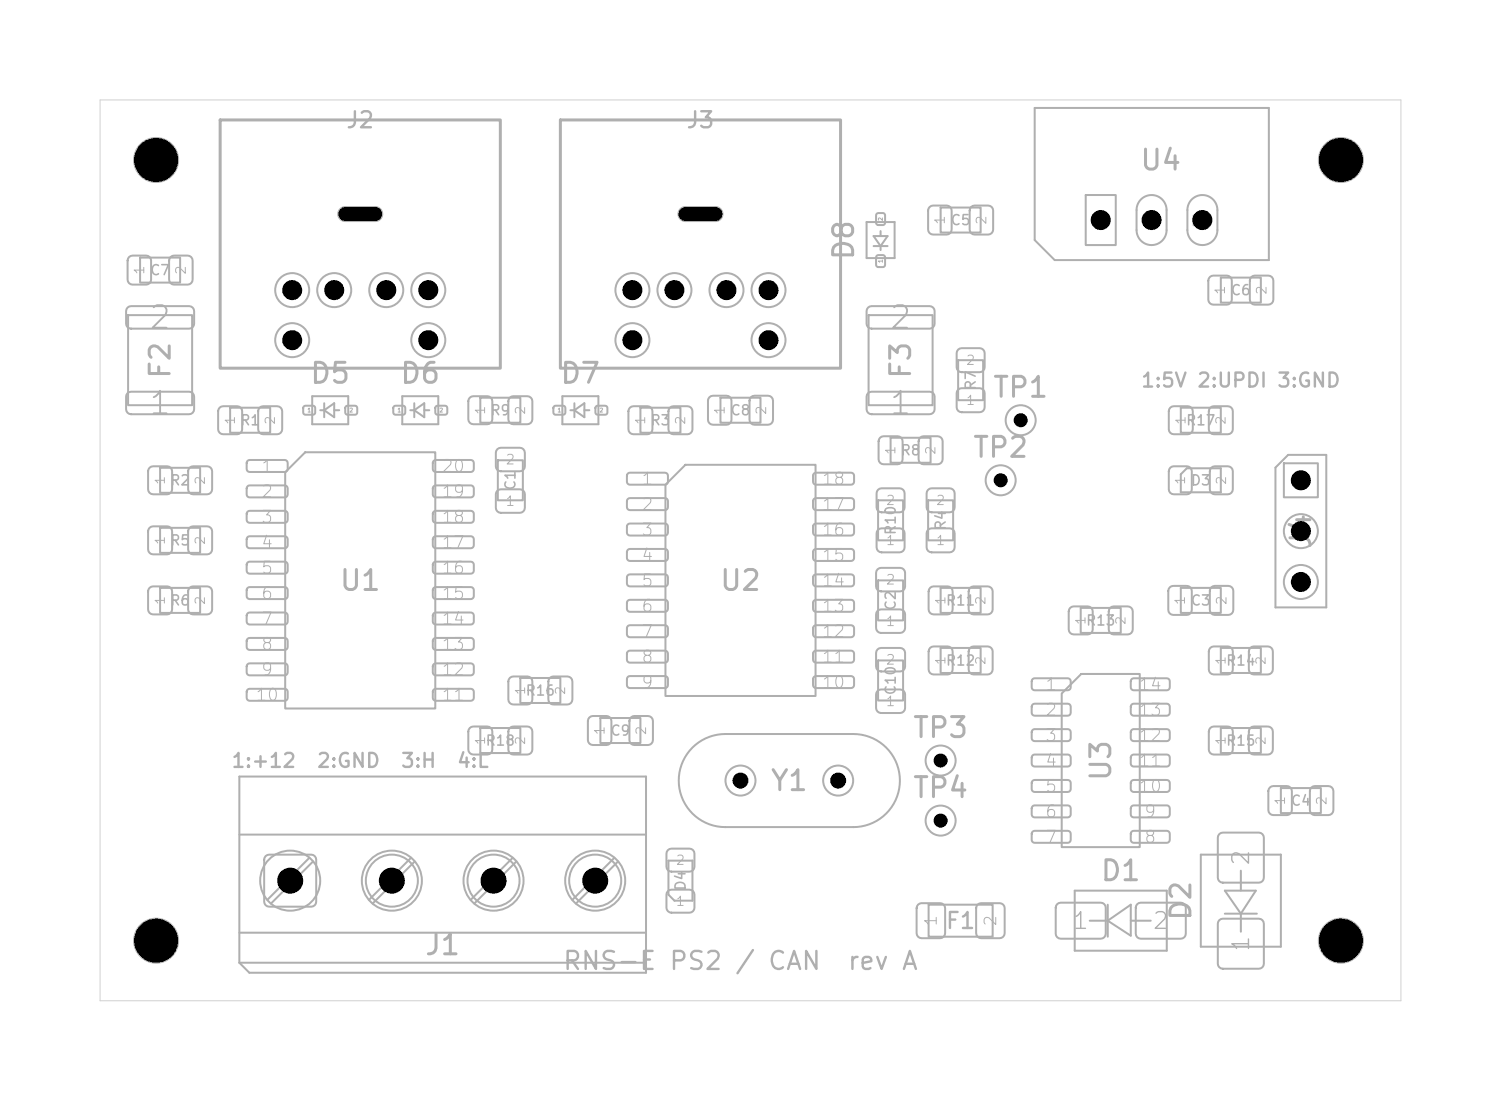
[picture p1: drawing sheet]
<svg xmlns="http://www.w3.org/2000/svg" width="75mm" height="55mm" viewBox="0 0 75 55" stroke-linecap="round" stroke-linejoin="round" font-family="sans-serif">
<g fill="none" stroke="#afafaf" stroke-width=".1">
<path d="M6.4 19.6h.1h3l.2 .2v.7l-.3 .2h-2.9l-.2-.3zM6.4 15.4l.1-.1h3l.2 .2v.8l-.3 .1h-2.9l-.2-.2zM6.4 15.7h3.2v4.5h-3.2zM6.4 12.8h.2h.9v.2v1v.1l-.2 .1-.9-.1v-.1v-1zM7 12.9h2v1.2h-2zM8.5 12.8h.2h.9v.2v1v.1l-.2 .1-.9-.1-.1-.1v-1zM15.6 19.8h1.8v1.4h-1.8zM17 10.4l.2-.1h1.6l.2 .2 .1 .3-.1 .1-.2 .1h-1.6l-.3-.2zM20.1 19.8h1.8v1.4h-1.8zM23.5 19.9l.2-.1 .8 .1 .1 .1v.9l-.1 .2-.1 .1-.9-.1-.1-.2v-.9zM24 19.9h2v1.2h-2zM25.5 19.9l.1-.1 .9 .1 .1 .1v.9l-.1 .2-.1 .1-.9-.1-.1-.2v-.9z"/>
<path d="M28.1 19.8h1.8v1.4h-1.8zM34 10.4l.2-.1h1.6l.2 .2 .1 .3-.1 .1-.2 .1h-1.6l-.3-.2zM35.4 19.8h.2h.9v.2v1v.1l-.2 .1-.9-.1v-.1v-1zM36 19.9h2v1.2h-2zM37.5 19.8h.2h.9v.2v1v.1l-.2 .1-.9-.1v-.1v-1zM43.3 11.1h1.4v1.8h-1.4zM43.4 19.6h.1h3l.2 .2v.7l-.2 .2h-3l-.2-.3zM43.4 15.4l.1-.1h3l.2 .2v.8l-.2 .1h-3l-.2-.2zM43.4 15.7h3.2v4.5h-3.2zM43.6 11.8h.7l-.3 .5zM43.6 12.3h.7M43.8 12.8h.4v.5h-.4z"/>
<path d="M43.8 10.7h.4v.5h-.4zM44 11.5v.3M44 12.3v.2M46.4 10.3h.2h.9v.2v1v.1l-.2 .1-.9-.1v-.1v-1zM47 10.4h2v1.2h-2zM47.9 19.5l.1-.1h.9l.2 .1 .1 .1-.1 .9-.2 .1h-.9l-.1-.1-.1-.2zM47.9 17.5l.1-.1h.9l.2 .1 .1 .1-.1 .9-.2 .1h-.9l-.1-.1-.1-.2zM47.9 18h1.2v2h-1.2zM48.5 10.3h.2h.9v.2v1v.1l-.2 .1-.9-.1v-.1v-1zM51.7 5.4h11.7v7.6h-10.7l-1-1zM54.2 9.7h1.6v2.5h-1.6zM57 10a.75 .75 0 0 1 .8-.2 .75 .75 0 0 1 .5 .7v1a.75 .75 0 0 1-.8 .7 .75 .75 0 0 1-.7-.7v-1.1z"/>
<path d="M59.5 10a.75 .75 0 0 1 .9-.2 .75 .75 0 0 1 .4 .7v1a.75 .75 0 0 1-.7 .7 .75 .75 0 0 1-.8-.7v-1.1zM60.4 13.8h.2h.9l.1 .2v1l-.1 .1-.2 .1-.9-.1v-.1v-1zM61 13.9h2v1.2h-2zM62.5 13.8h.2h.9v.2v1v.1l-.2 .1-.9-.1v-.1v-1zM7.5 26.4l.2-.1 .8 .1 .1 .1v.9l-.1 .2-.1 .1-.9-.1-.1-.2v-.9zM7.5 23.4l.2-.1 .8 .1 .1 .1v.9l-.1 .2-.1 .1-.9-.1-.1-.2v-.9zM7.5 29.4l.2-.1 .8 .1 .1 .1v.9l-.1 .2-.1 .1-.9-.1-.1-.2v-.9zM8 26.4h2v1.2h-2zM8 23.4h2v1.2h-2zM8 29.4h2v1.2h-2zM9.5 26.4l.2-.1 .8 .1 .1 .1v.9l-.1 .2-.1 .1-.9-.1-.1-.2v-.9zM9.5 23.4l.2-.1 .8 .1 .1 .1v.9l-.1 .2-.1 .1-.9-.1-.1-.2v-.9z"/>
<path d="M9.5 29.4l.2-.1 .8 .1 .1 .1v.9l-.1 .2-.1 .1-.9-.1-.1-.2v-.9zM11 20.4l.1-.1 .9 .1 .1 .1v.9l-.1 .2-.2 .1-.8-.1-.1-.2v-.9zM11.5 20.4h2v1.2h-2zM12 38.8h20.3v9.8h-19.8l-.5-.5zM12.4 23h1.9l.1 .1v.4l-.2 .1h-1.8l-.1-.2zM12.4 24.3h1.9l.1 .1v.4h-.2h-1.8l-.1-.1zM12.4 25.6l1.9-.1 .1 .2v.3l-.2 .1h-1.8l-.1-.1zM12.4 26.8h1.9l.1 .1v.4l-.2 .1h-1.8l-.1-.2zM12.4 28.1h1.9l.1 .1v.4l-.2 .1-1.8-.1-.1-.1zM12.4 29.4l1.9-.1 .1 .2v.3l-.2 .1h-1.8l-.1-.1zM12.4 30.6h1.9l.1 .1v.4l-.2 .1h-1.8l-.1-.2zM12.4 31.9h1.9l.1 .1v.4l-.2 .1h-1.8l-.1-.2z"/>
<path d="M12.4 33.2l1.9-.1 .1 .2v.3l-.2 .1h-1.8l-.1-.1zM12.4 34.5l1.9-.1 .1 .2v.3l-.2 .1h-1.8l-.1-.1zM13 20.4l.1-.1 .9 .1 .1 .1v.9l-.1 .2-.2 .1-.8-.1-.1-.2v-.9zM15.2 20.3h.5v.4h-.5zM15.2 22.6h6.6v12.8h-7.6v-11.8zM16 20.5h.2M16.2 20.1v.7M16.2 20.5l.5-.4v.7zM16.7 20.5h.2M17.3 20.3h.5v.4h-.5zM19.7 20.3h.5v.4h-.5zM20.5 20.5h.2"/>
<path d="M20.7 20.1v.7M20.7 20.5l.5-.4v.7zM21.2 20.5h.2M21.7 34.5l1.9-.1 .1 .2v.3l-.2 .1h-1.8l-.1-.1zM21.7 33.2l1.9-.1 .1 .2v.3l-.2 .1h-1.8l-.1-.1zM21.7 31.9h1.9l.1 .1v.4l-.2 .1h-1.8l-.1-.2zM21.7 30.6h1.9l.1 .1v.4l-.2 .1h-1.8l-.1-.2zM21.7 29.4l1.9-.1 .1 .2v.3l-.2 .1h-1.8l-.1-.1zM21.7 28.1h1.9l.1 .1v.4l-.2 .1-1.8-.1-.1-.1zM21.7 26.8h1.9l.1 .1v.4l-.2 .1h-1.8l-.1-.2zM21.7 25.6l1.9-.1 .1 .2v.3l-.2 .1h-1.8l-.1-.1zM21.7 24.3h1.9l.1 .1v.4h-.2h-1.8l-.1-.1z"/>
<path d="M21.7 23h1.9l.1 .1v.4l-.2 .1h-1.8l-.1-.2zM21.8 20.3h.5v.4h-.5zM23.5 36.4l.2-.1 .8 .1 .1 .1v.9l-.1 .2-.1 .1-.9-.1-.1-.2v-.9zM24 36.4h2v1.2h-2zM24.8 24.5l.2-.1h1l.2 .1v.2v.8l-.2 .1h-1l-.2-.1v-.1zM24.8 22.4h.2h1h.2v.2v.9h-.2h-1h-.2v-.2zM24.9 23h1.2v2h-1.2zM25.5 33.9l.1-.1 .9 .1 .1 .1v.9l-.1 .2-.1 .1-.9-.1-.1-.2v-.9zM25.5 36.4l.1-.1 .9 .1 .1 .1v.9l-.1 .2-.1 .1-.9-.1-.1-.2v-.9zM26 33.9h2v1.2h-2zM27.5 33.9l.1-.1 .9 .1 .1 .1v.9l-.1 .2-.1 .1-.9-.1-.1-.2v-.9zM27.7 20.3h.5v.3l-.5 .1z"/>
<path d="M28.5 20.5h.2M28.7 20.1v.7M28.7 20.5l.5-.4v.7zM29.2 20.5h.2M29.4 35.8h.2h.9v.2v1v.1l-.2 .1-.9-.1v-.1v-1zM29.8 20.3h.5v.4h-.5zM30 35.9h2v1.2h-2zM31.4 23.7l1.9-.1 .1 .2v.3l-.2 .1h-1.8l-.1-.1zM31.4 24.9h1.9l.1 .1v.4l-.2 .1h-1.8l-.1-.2zM31.4 26.2h1.9l.1 .1v.4l-.2 .1-1.8-.1-.1-.1zM31.4 27.5l1.9-.1 .1 .2v.3l-.2 .1h-1.8l-.1-.1zM31.4 28.7h1.9l.1 .1v.4l-.2 .1h-1.8l-.1-.2z"/>
<path d="M31.4 30h1.9l.1 .1v.4l-.2 .1h-1.8l-.1-.2zM31.4 31.3l1.9-.1 .1 .2v.3l-.2 .1h-1.8l-.1-.1zM31.4 32.5h1.9l.1 .2v.3l-.2 .1h-1.8l-.1-.1zM31.4 33.8h1.9l.1 .1v.4l-.2 .1h-1.8l-.1-.2zM31.5 20.4l.1-.1 .9 .1 .1 .1v.9l-.1 .2-.1 .1-.9-.1-.1-.2v-.9zM31.5 35.8h.2h.9v.2v1v.1l-.2 .1-.9-.1v-.1v-1zM32 20.4h2v1.2h-2zM33.5 20.4l.1-.1 .9 .1 .1 .1v.9l-.1 .2-.2 .1-.8-.1-.1-.2v-.9zM34.2 23.2h6.6v11.6h-7.6v-10.6zM34.6 37.3a2.32 2.32 0 0 1 1.6-.6h6.4a2.32 2.32 0 0 1 2.4 2.3 2.32 2.32 0 0 1-2.4 2.3h-6.4a2.33 2.33 0 0 1-2.1-1.4 2.33 2.33 0 0 1 .5-2.6zM40.7 33.8h1.9l.1 .1v.4l-.2 .1h-1.8l-.1-.2zM40.7 32.5h1.9l.1 .2v.3l-.2 .1h-1.8l-.1-.1z"/>
<path d="M40.7 31.3l1.9-.1 .1 .2v.3l-.2 .1h-1.8l-.1-.1zM40.7 30h1.9l.1 .1v.4l-.2 .1h-1.8l-.1-.2zM40.7 28.7h1.9l.1 .1v.4l-.2 .1h-1.8l-.1-.2zM40.7 27.5l1.9-.1 .1 .2v.3l-.2 .1h-1.8l-.1-.1zM40.7 26.2h1.9l.1 .1v.4l-.2 .1-1.8-.1-.1-.1zM40.7 24.9h1.9l.1 .1v.4l-.2 .1h-1.8l-.1-.2zM40.7 23.7l1.9-.1 .1 .2v.3l-.2 .1h-1.8l-.1-.1zM43.8 34.5l.2-.1h1l.2 .1v.2v.8l-.2 .1h-1l-.2-.1v-.1zM43.8 32.4h.2h1h.2v.2v.9h-.2h-1h-.2v-.2zM43.8 30.5l.2-.1h1l.2 .1v.2v.8l-.2 .1h-1l-.2-.1v-.1zM43.8 28.4h.2h1h.2v.2v.9h-.2h-1h-.2v-.2zM43.9 26.5l.2-.1h.8l.2 .1 .1 .1-.1 .9-.2 .1h-.8l-.2-.1-.1-.2z"/>
<path d="M43.9 24.5l.2-.1h.8l.2 .1 .1 .1-.1 .9-.2 .1h-.8l-.2-.1-.1-.2zM43.9 33h1.2v2h-1.2zM43.9 29h1.2v2h-1.2zM43.9 25h1.2v2h-1.2zM44 21.9l.2-.1 .8 .1 .1 .1v.9l-.1 .2-.1 .1-.9-.1-.1-.2v-.9zM44.5 21.9h2v1.2h-2zM46 21.9l.2-.1 .8 .1 .1 .1v.9l-.1 .2-.1 .1-.9-.1-.1-.2v-.9zM46.4 26.5l.1-.1h1l.1 .1 .1 .1-.1 .9-.1 .1h-1l-.1-.1-.1-.2zM46.4 24.5l.1-.1h1l.1 .1 .1 .1-.1 .9-.1 .1h-1l-.1-.1-.1-.2zM46.4 25h1.2v2h-1.2zM46.5 32.4l.1-.1 .9 .1 .1 .1v.9l-.1 .2-.2 .1-.8-.1-.1-.2v-.9zM46.5 29.4l.1-.1 .9 .1 .1 .1v.9l-.1 .2-.2 .1-.8-.1-.1-.2v-.9z"/>
<path d="M47 32.4h2v1.2h-2zM47 29.4h2v1.2h-2zM48.5 32.4l.1-.1 .9 .1 .1 .1v.9l-.1 .2-.2 .1-.8-.1-.1-.2v-.9zM48.5 29.4l.1-.1 .9 .1 .1 .1v.9l-.1 .2-.2 .1-.8-.1-.1-.2v-.9zM51.6 33.9h1.8l.1 .1v.4l-.2 .1h-1.7v-.2zM51.6 35.2h1.8l.1 .1v.4l-.2 .1-1.7-.1v-.1zM51.6 36.5l1.8-.1 .1 .2v.3l-.2 .1h-1.7v-.1zM51.6 37.7h1.8l.1 .1v.4l-.2 .1h-1.7v-.2zM51.6 39h1.8l.1 .1v.4l-.2 .1h-1.7v-.2zM53 34.6l1-.9h2.9v8.6h-3.9zM53.5 30.4l.1-.1 .9 .1 .1 .1v.9l-.1 .2-.2 .1-.8-.1-.1-.2v-.9zM54 30.4h2v1.2h-2z"/>
<path d="M55.5 30.4l.1-.1 .9 .1 .1 .1v.9l-.1 .2-.2 .1-.8-.1-.1-.2v-.9zM56.5 39h1.9l.1 .1-.1 .4-.1 .1h-1.7l-.1-.2zM56.5 37.7h1.9l.1 .1-.1 .4-.1 .1h-1.7l-.1-.2zM56.5 36.5l1.9-.1 .1 .2-.1 .3-.1 .1h-1.7l-.1-.1zM56.5 35.2h1.9l.1 .1-.1 .4-.1 .1-1.7-.1-.1-.1zM56.5 33.9h1.9l.1 .1-.1 .4-.1 .1h-1.7l-.1-.2zM58.4 29.3h.2h.9l.1 .2v1l-.1 .1-.2 .1-.9-.1v-.1v-1zM58.5 20.4l.1-.1 .9 .1 .1 .1v.9l-.1 .2-.2 .1-.8-.1-.1-.2v-.9zM58.5 23.4l.1-.1 .9 .1 .1 .1v.9l-.1 .2-.2 .1-.8-.1-.1-.2v-.9zM59 20.4h2v1.2h-2zM59 29.4h2v1.2h-2zM59.3 23.4h1.7v1.2h-2v-.9z"/>
<path d="M60.5 20.4l.1-.1 .9 .1 .1 .1v.9l-.1 .2-.2 .1-.8-.1-.1-.2v-.9zM60.5 36.4l.1-.1 .9 .1 .1 .1v.9l-.1 .2-.2 .1-.8-.1-.1-.2v-.9zM60.5 32.4l.1-.1 .9 .1 .1 .1v.9l-.1 .2-.2 .1-.8-.1-.1-.2v-.9zM60.5 23.4l.2-.1 .8 .1 .1 .1v.9l-.1 .2-.2 .1-.8-.1v-.2v-.9zM60.5 29.3h.2h.9v.2v1v.1l-.2 .1-.9-.1v-.1v-1zM61 36.4h2v1.2h-2zM61 32.4h2v1.2h-2zM62.5 36.4l.1-.1 .9 .1 .1 .1v.9l-.1 .2-.2 .1-.8-.1-.1-.2v-.9zM62.5 32.4l.1-.1 .9 .1 .1 .1v.9l-.1 .2-.2 .1-.8-.1-.1-.2v-.9zM63.4 39.3h.2h.9l.1 .2v1l-.1 .1-.2 .1-.9-.1v-.1v-1zM64 39.4h2v1.2h-2zM64.2 23.1h1.7v1.7h-1.7z"/>
<path d="M64.4 22.7h1.9v7.6h-2.6v-6.9zM65.5 39.3h.2h.9v.2v1v.1l-.2 .1-.9-.1v-.1v-1zM12 41.7h20.3M12 46.6h20.3M12 48.1h20.3M13.3 42.8l.2-.1h2l.2 .1 .1 .1v2.1l-.1 .2-.2 .1h-2l-.2-.1-.1-.2v-2.1zM15.5 42.9l-2.1 2M15.6 43l-2.1 2.1M20.5 42.9l-2.1 2M20.7 43l-2.1 2.1M25.6 42.9l-2.1 2M25.8 43l-2.1 2.1"/>
<path d="M30.7 42.9l-2.1 2M30.9 43l-2.1 2.1M33.4 44.5l.1-.1h1l.1 .1 .1 .2-.1 .8-.1 .1h-1l-.1-.1-.1-.2zM33.4 42.5l.1-.1h1l.1 .1 .1 .1-.1 .9h-.1h-1h-.1l-.1-.2zM33.4 43h1.2v2h-.9l-.3-.3zM45.9 45.2l.2-.1h.9l.2 .1v.2v1.2v.2l-.2 .1h-.9l-.2-.1-.1-.2v-1.2zM46.4 45.2h3.2v1.6h-3.2zM48.8 45.2l.2-.1h.9l.2 .1 .1 .2v1.2l-.1 .2-.2 .1h-.9l-.2-.1v-.2v-1.2zM51.6 40.3l1.8-.1 .1 .2v.3l-.2 .1h-1.7v-.1zM51.6 41.5h1.8l.1 .2v.3l-.2 .1h-1.7v-.1zM52.8 45.2l.2-.1h2l.2 .1v.1v1.3v.2l-.2 .1h-2l-.2-.1v-.2v-1.3zM53.7 44.5h4.6v3h-4.6z"/>
<path d="M54.4 46h1M55.4 45.2v1.6M55.4 46l1.1-.8v1.5zM56.5 46h1M56.5 41.5h1.9l.1 .2-.1 .3-.1 .1h-1.7l-.1-.1zM56.5 40.3l1.9-.1 .1 .2-.1 .3-.1 .1h-1.7l-.1-.1zM56.8 45.2l.2-.1h2l.2 .1v.1v1.3v.2l-.2 .1h-2l-.2-.1v-.2v-1.3zM60 42.7h4v4.6h-4zM60.9 46l.2-.1h1.8l.2 .1 .1 .1v2l-.1 .2-.2 .1h-1.8l-.2-.1v-.2v-2zM60.9 41.7l.2-.1h1.8l.2 .1 .1 .1v2l-.1 .2-.2 .1h-1.8l-.2-.1v-.2v-2zM61.2 44.5h1.6l-.8 1.1zM61.2 45.6h1.6"/>
<path d="M62 43.5v1M62 45.6v.9"/>
<circle cx="7.8" cy="8" r="1.1"/>
<circle cx="14.6" cy="14.5" r=".85"/>
<circle cx="14.6" cy="17" r=".85"/>
<circle cx="16.7" cy="14.5" r=".85"/>
<circle cx="19.3" cy="14.5" r=".85"/>
<circle cx="21.4" cy="14.5" r=".85"/>
<circle cx="21.4" cy="17" r=".85"/>
<circle cx="31.6" cy="14.5" r=".85"/>
<circle cx="31.6" cy="17" r=".85"/>
<circle cx="33.7" cy="14.5" r=".85"/>
<circle cx="36.3" cy="14.5" r=".85"/>
<circle cx="38.4" cy="14.5" r=".85"/>
<circle cx="38.4" cy="17" r=".85"/>
<circle cx="67" cy="8" r="1.1"/>
<circle cx="37" cy="39" r=".75"/>
<circle cx="41.9" cy="39" r=".75"/>
<circle cx="47" cy="38" r=".75"/>
<circle cx="50" cy="24" r=".75"/>
<circle cx="51" cy="21" r=".75"/>
<circle cx="65" cy="29.1" r=".85"/>
<circle cx="65" cy="26.5" r=".85"/>
<circle cx="7.8" cy="47" r="1.1"/>
<circle cx="14.5" cy="44" r="1.5"/>
<circle cx="19.6" cy="44" r="1.3"/>
<circle cx="19.6" cy="44" r="1.5"/>
<circle cx="24.7" cy="44" r="1.3"/>
<circle cx="24.7" cy="44" r="1.5"/>
<circle cx="29.7" cy="44" r="1.3"/>
<circle cx="29.7" cy="44" r="1.5"/>
<circle cx="47" cy="41" r=".75"/>
<circle cx="67" cy="47" r="1.1"/>
</g>
<path d="M11 6h14v12.4h-14zM28 6h14v12.4h-14z" fill="none" stroke="#afafaf" stroke-width=".15"/>
<path d="M5 5h65v45h-65z" fill="none" stroke="#d0d2cd" stroke-width=".05"/>
<g fill="#000">
<circle cx="7.8" cy="8" r="1.1"/>
<circle cx="14.6" cy="17" r=".5"/>
<circle cx="14.6" cy="14.5" r=".5"/>
<circle cx="16.7" cy="14.5" r=".5"/>
<circle cx="19.3" cy="14.5" r=".5"/>
<circle cx="21.4" cy="17" r=".5"/>
<circle cx="21.4" cy="14.5" r=".5"/>
<circle cx="31.6" cy="17" r=".5"/>
<circle cx="31.6" cy="14.5" r=".5"/>
<circle cx="33.7" cy="14.5" r=".5"/>
<circle cx="36.3" cy="14.5" r=".5"/>
<circle cx="38.4" cy="17" r=".5"/>
<circle cx="38.4" cy="14.5" r=".5"/>
<circle cx="55" cy="11" r=".5"/>
<circle cx="57.5" cy="11" r=".5"/>
<circle cx="60.1" cy="11" r=".5"/>
<circle cx="67" cy="8" r="1.1"/>
<circle cx="37" cy="39" r=".4"/>
<circle cx="41.9" cy="39" r=".4"/>
<circle cx="47" cy="38" r=".35"/>
<circle cx="50" cy="24" r=".35"/>
<circle cx="51" cy="21" r=".35"/>
<circle cx="65" cy="24" r=".5"/>
<circle cx="65" cy="29.1" r=".5"/>
<circle cx="65" cy="26.5" r=".5"/>
<circle cx="7.8" cy="47" r="1.1"/>
<circle cx="14.5" cy="44" r=".65"/>
<circle cx="19.6" cy="44" r=".65"/>
<circle cx="24.7" cy="44" r=".65"/>
<circle cx="29.7" cy="44" r=".65"/>
<circle cx="47" cy="41" r=".35"/>
<circle cx="67" cy="47" r="1.1"/>
</g>
<path d="M17.2 10.7h1.5M34.2 10.7h1.5" fill="none" stroke="#000" stroke-width=".7"/>
<g font-size="1.1" fill="#afafaf">
<text x="7.4" y="16.7">2</text>
<text x="44.4" y="16.7">2</text>
<text x="7.4" y="21">1</text>
<text x="44.4" y="21">1</text>
</g>
<g font-size="1" fill="#afafaf">
<text x="6.7" y="8.8">H1</text>
<text x="56.9" y="8.8">U4</text>
<text x="65.9" y="8.8">H2</text>
<text x="42.9" y="13.1" transform="rotate(-90 42.9 13.1)">D8</text>
<text x="8.8" y="19" transform="rotate(-90 8.8 19)">F2</text>
<text x="15.4" y="19.4">D5</text>
<text x="19.9" y="19.4">D6</text>
<text x="27.9" y="19.4">D7</text>
<text x="45.8" y="19" transform="rotate(-90 45.8 19)">F3</text>
<text x="48.5" y="23.1">TP2</text>
<text x="49.5" y="20.1">TP1</text>
<text x="16.9" y="29.8">U1</text>
<text x="35.9" y="29.8">U2</text>
<text x="65.8" y="27.5" transform="rotate(-90 65.8 27.5)">J4</text>
<text x="38.4" y="39.8">Y1</text>
<text x="45.5" y="40.1">TP4</text>
<text x="45.5" y="37.1">TP3</text>
<text x="55.8" y="39.1" transform="rotate(-90 55.8 39.1)">U3</text>
<text x="6.7" y="47.7">H3</text>
<text x="21.2" y="48">J1</text>
<text x="54.9" y="44.3">D1</text>
<text x="59.8" y="46.1" transform="rotate(-90 59.8 46.1)">D2</text>
<text x="65.9" y="47.7">H4</text>
</g>
<g font-size=".9" fill="#afafaf">
<text x="14" y="44.7">1</text>
<text x="19.1" y="44.7">2</text>
<text x="24.2" y="44.7">3</text>
<text x="29.2" y="44.7">4</text>
<text x="28.1" y="48.7">RNS-E PS2 / CAN</text>
<text x="42.3" y="48.7">rev A</text>
</g>
<g font-size=".8" fill="#afafaf">
<text x="17.2" y="6.6">J2</text>
<text x="34.2" y="6.6">J3</text>
<text x="55.6" y="11.5" transform="rotate(-90 55.6 11.5)">1</text>
<text x="58.2" y="11.5" transform="rotate(-90 58.2 11.5)">2</text>
<text x="60.7" y="11.5" transform="rotate(-90 60.7 11.5)">3</text>
<text x="47.2" y="46.6">F1</text>
<text x="53.5" y="46.6">1</text>
<text x="57.5" y="46.6">2</text>
<text x="62.6" y="47.6" transform="rotate(-90 62.6 47.6)">1</text>
<text x="62.6" y="43.3" transform="rotate(-90 62.6 43.3)">2</text>
</g>
<g font-size=".7" fill="#afafaf">
<text x="57" y="19.5">1:5V 2:UPDI 3:GND</text>
<text x="11.5" y="38.5">1:+12</text>
<text x="15.8" y="38.5">2:GND</text>
<text x="20" y="38.5">3:H</text>
<text x="22.8" y="38.5">4:L</text>
</g>
<g font-size=".6" fill="#afafaf">
<text x="14.3" y="14.9">4</text>
<text x="14.3" y="17.4">6</text>
<text x="16.4" y="14.9">2</text>
<text x="19" y="14.9">1</text>
<text x="21.1" y="14.9">3</text>
<text x="21.1" y="17.4">5</text>
<text x="31.3" y="14.9">4</text>
<text x="31.3" y="17.4">6</text>
<text x="33.4" y="14.9">2</text>
<text x="36" y="14.9">1</text>
<text x="38.1" y="14.9">3</text>
<text x="38.1" y="17.4">5</text>
<text x="13" y="23.7">1</text>
<text x="22" y="23.7">20</text>
<text x="13" y="25">2</text>
<text x="13" y="26.3">3</text>
<text x="13" y="27.5">4</text>
<text x="13" y="28.8">5</text>
<text x="22" y="28.8">16</text>
<text x="22" y="27.5">17</text>
<text x="22" y="26.3">18</text>
<text x="22" y="25">19</text>
<text x="32" y="24.4">1</text>
<text x="32" y="25.6">2</text>
<text x="32" y="26.9">3</text>
<text x="32" y="28.2">4</text>
<text x="32" y="29.4">5</text>
<text x="41" y="29.4">14</text>
<text x="41" y="28.2">15</text>
<text x="41" y="26.9">16</text>
<text x="41" y="25.6">17</text>
<text x="41" y="24.4">18</text>
<text x="64.7" y="24.4">1</text>
<text x="64.7" y="27">2</text>
<text x="64.7" y="29.5">3</text>
<text x="12.7" y="35.2">10</text>
<text x="13" y="30.1">6</text>
<text x="13" y="31.4">7</text>
<text x="13" y="32.6">8</text>
<text x="13" y="33.9">9</text>
<text x="22" y="35.2">11</text>
<text x="22" y="33.9">12</text>
<text x="22" y="32.6">13</text>
<text x="22" y="31.4">14</text>
<text x="22" y="30.1">15</text>
<text x="32" y="30.7">6</text>
<text x="32" y="32">7</text>
<text x="32" y="33.3">8</text>
<text x="32" y="34.5">9</text>
<text x="41" y="34.5">10</text>
<text x="41" y="33.3">11</text>
<text x="41" y="32">12</text>
<text x="41" y="30.7">13</text>
<text x="52.2" y="34.6">1</text>
<text x="52.2" y="35.9">2</text>
<text x="56.8" y="35.9">13</text>
<text x="56.8" y="34.6">14</text>
<text x="52.2" y="37.2">3</text>
<text x="52.2" y="38.4">4</text>
<text x="52.2" y="39.7">5</text>
<text x="52.2" y="41">6</text>
<text x="56.8" y="39.7">10</text>
<text x="56.8" y="38.4">11</text>
<text x="56.8" y="37.2">12</text>
<text x="57.1" y="41">9</text>
<text x="47" y="46.3" transform="rotate(-90 47 46.3)">1</text>
<text x="49.9" y="46.3" transform="rotate(-90 49.9 46.3)">2</text>
<text x="52.2" y="42.3">7</text>
<text x="57.1" y="42.3">8</text>
</g>
<g font-size=".5" fill="#afafaf">
<text x="47.3" y="11.3" transform="rotate(-90 47.3 11.3)">1</text>
<text x="47.5" y="11.4">C5</text>
<text x="49.4" y="11.3" transform="rotate(-90 49.4 11.3)">2</text>
<text x="7.3" y="13.8" transform="rotate(-90 7.3 13.8)">1</text>
<text x="7.5" y="13.9">C7</text>
<text x="9.4" y="13.8" transform="rotate(-90 9.4 13.8)">2</text>
<text x="61.3" y="14.8" transform="rotate(-90 61.3 14.8)">1</text>
<text x="61.5" y="14.9">C6</text>
<text x="63.4" y="14.8" transform="rotate(-90 63.4 14.8)">2</text>
<text x="11.9" y="21.3" transform="rotate(-90 11.9 21.3)">1</text>
<text x="12" y="21.4">R1</text>
<text x="13.9" y="21.3" transform="rotate(-90 13.9 21.3)">2</text>
<text x="24.4" y="20.8" transform="rotate(-90 24.4 20.8)">1</text>
<text x="24.5" y="20.9">R9</text>
<text x="25.2" y="23.3">2</text>
<text x="26.4" y="20.8" transform="rotate(-90 26.4 20.8)">2</text>
<text x="32.4" y="21.3" transform="rotate(-90 32.4 21.3)">1</text>
<text x="32.5" y="21.4">R3</text>
<text x="34.4" y="21.3" transform="rotate(-90 34.4 21.3)">2</text>
<text x="36.3" y="20.8" transform="rotate(-90 36.3 20.8)">1</text>
<text x="36.5" y="20.9">C8</text>
<text x="38.4" y="20.8" transform="rotate(-90 38.4 20.8)">2</text>
<text x="44.9" y="22.8" transform="rotate(-90 44.9 22.8)">1</text>
<text x="45" y="22.9">R8</text>
<text x="46.9" y="22.8" transform="rotate(-90 46.9 22.8)">2</text>
<text x="48.2" y="20.3">1</text>
<text x="48.2" y="18.3">2</text>
<text x="48.9" y="19.5" transform="rotate(-90 48.9 19.5)">R7</text>
<text x="50.7" y="21.4">1</text>
<text x="59.2" y="21.4">R17</text>
<text x="59.4" y="21.3" transform="rotate(-90 59.4 21.3)">1</text>
<text x="61.4" y="21.3" transform="rotate(-90 61.4 21.3)">2</text>
<text x="8.4" y="27.3" transform="rotate(-90 8.4 27.3)">1</text>
<text x="8.4" y="24.3" transform="rotate(-90 8.4 24.3)">1</text>
<text x="8.5" y="27.4">R5</text>
<text x="8.5" y="24.4">R2</text>
<text x="10.4" y="27.3" transform="rotate(-90 10.4 27.3)">2</text>
<text x="10.4" y="24.3" transform="rotate(-90 10.4 24.3)">2</text>
<text x="25.2" y="25.4">1</text>
<text x="25.9" y="24.5" transform="rotate(-90 25.9 24.5)">C1</text>
<text x="44.2" y="29.3">2</text>
<text x="44.2" y="27.3">1</text>
<text x="44.2" y="25.3">2</text>
<text x="44.9" y="26.8" transform="rotate(-90 44.9 26.8)">R10</text>
<text x="46.7" y="27.3">1</text>
<text x="46.7" y="25.3">2</text>
<text x="47.4" y="26.5" transform="rotate(-90 47.4 26.5)">R4</text>
<text x="49.7" y="24.4">1</text>
<text x="59.3" y="24.3" transform="rotate(-90 59.3 24.3)">1</text>
<text x="59.5" y="24.4">D3</text>
<text x="61.4" y="24.3" transform="rotate(-90 61.4 24.3)">2</text>
<text x="8.4" y="30.3" transform="rotate(-90 8.4 30.3)">1</text>
<text x="8.5" y="30.4">R6</text>
<text x="10.4" y="30.3" transform="rotate(-90 10.4 30.3)">2</text>
<text x="26.2" y="34.9">R16</text>
<text x="26.4" y="34.8" transform="rotate(-90 26.4 34.8)">1</text>
<text x="28.4" y="34.8" transform="rotate(-90 28.4 34.8)">2</text>
<text x="44.2" y="35.4">1</text>
<text x="44.2" y="33.3">2</text>
<text x="44.2" y="31.4">1</text>
<text x="44.9" y="34.8" transform="rotate(-90 44.9 34.8)">C10</text>
<text x="44.9" y="30.5" transform="rotate(-90 44.9 30.5)">C2</text>
<text x="47.2" y="33.4">R12</text>
<text x="47.2" y="30.4">R11</text>
<text x="47.4" y="33.3" transform="rotate(-90 47.4 33.3)">1</text>
<text x="47.4" y="30.3" transform="rotate(-90 47.4 30.3)">1</text>
<text x="49.4" y="33.3" transform="rotate(-90 49.4 33.3)">2</text>
<text x="49.4" y="30.3" transform="rotate(-90 49.4 30.3)">2</text>
<text x="54.2" y="31.4">R13</text>
<text x="54.4" y="31.3" transform="rotate(-90 54.4 31.3)">1</text>
<text x="56.4" y="31.3" transform="rotate(-90 56.4 31.3)">2</text>
<text x="59.3" y="30.3" transform="rotate(-90 59.3 30.3)">1</text>
<text x="59.5" y="30.4">C3</text>
<text x="61.2" y="33.4">R14</text>
<text x="61.4" y="33.3" transform="rotate(-90 61.4 33.3)">1</text>
<text x="61.4" y="30.3" transform="rotate(-90 61.4 30.3)">2</text>
<text x="63.4" y="33.3" transform="rotate(-90 63.4 33.3)">2</text>
<text x="24.2" y="37.4">R18</text>
<text x="24.4" y="37.3" transform="rotate(-90 24.4 37.3)">1</text>
<text x="26.4" y="37.3" transform="rotate(-90 26.4 37.3)">2</text>
<text x="30.3" y="36.8" transform="rotate(-90 30.3 36.8)">1</text>
<text x="30.5" y="36.9">C9</text>
<text x="32.4" y="36.8" transform="rotate(-90 32.4 36.8)">2</text>
<text x="36.7" y="39.4">1</text>
<text x="41.6" y="39.4">2</text>
<text x="46.7" y="41.4">1</text>
<text x="46.7" y="38.4">1</text>
<text x="61.2" y="37.4">R15</text>
<text x="61.4" y="37.3" transform="rotate(-90 61.4 37.3)">1</text>
<text x="63.4" y="37.3" transform="rotate(-90 63.4 37.3)">2</text>
<text x="64.3" y="40.3" transform="rotate(-90 64.3 40.3)">1</text>
<text x="64.5" y="40.4">C4</text>
<text x="66.4" y="40.3" transform="rotate(-90 66.4 40.3)">2</text>
<text x="33.7" y="45.4">1</text>
<text x="33.7" y="43.3">2</text>
<text x="34.4" y="44.5" transform="rotate(-90 34.4 44.5)">D4</text>
</g>
<g font-size=".2" fill="#afafaf">
<text x="44.2" y="11.1" transform="rotate(-90 44.2 11.1)">2</text>
<text x="44.2" y="13.2" transform="rotate(-90 44.2 13.2)">1</text>
<text x="15.3" y="20.6">1</text>
<text x="17.4" y="20.6">2</text>
<text x="19.8" y="20.6">1</text>
<text x="21.9" y="20.6">2</text>
<text x="27.8" y="20.6">1</text>
<text x="29.9" y="20.6">2</text>
</g>
</svg>
